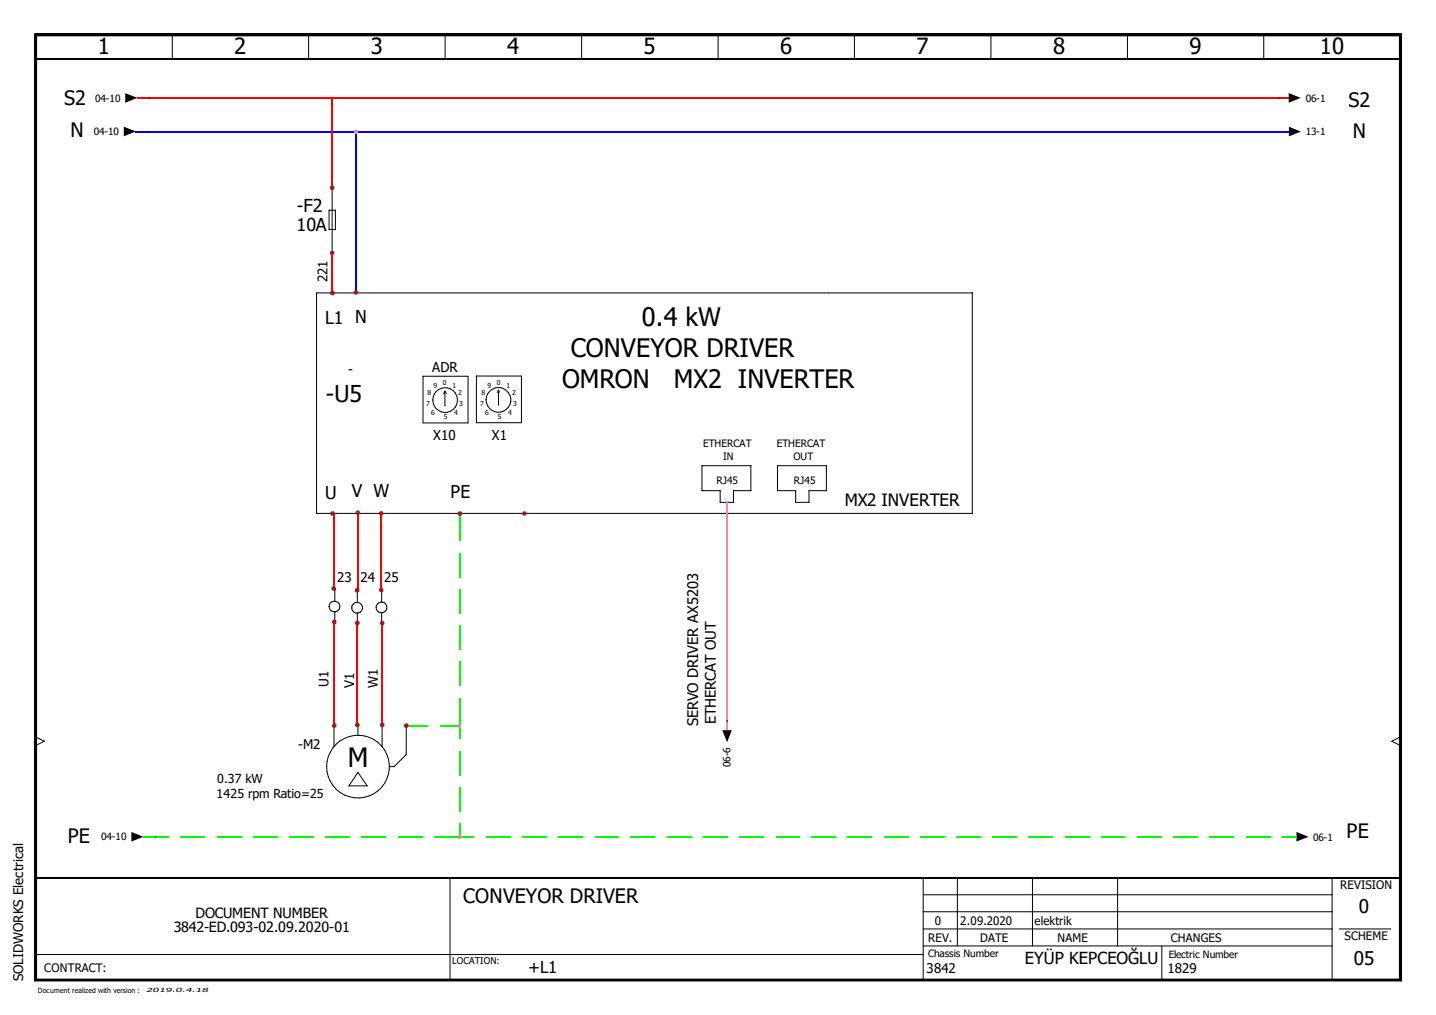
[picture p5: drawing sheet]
<svg xmlns="http://www.w3.org/2000/svg" width="297mm" height="210mm" viewBox="0 0 297 210" stroke-linecap="round" stroke-linejoin="round" font-family="sans-serif">
<path d="M0 0h297v209.9h-297z" fill="none" stroke="#fff" stroke-width=".21"/>
<g fill="none" stroke="#000" stroke-width=".21">
<path d="M7.2 7l.4 .4zM7.2 7h282.6zM7.2 7v195.9zM7.2 7h282.6v195.9h-282.6zM7.6 7.4h281.9zM7.6 7.4v195.1zM7.6 7.4h281.9v195.1h-281.9zM35.7 7.2l-.1 4.9M63.9 7.2l-.1 4.9M92.1 7.2v4.9M120.4 7.2l-.1 4.9M148.6 7.2l-.1 4.9"/>
<path d="M176.8 7.2l-.1 4.9M205 7.2v4.9M233.3 7.2l-.1 4.9M261.4 7.2v4.9M289.5 7.4v195.1zM289.8 7l-.3 .4zM289.8 7v195.9zM30.6 27.2h.1M30.9 20.2h.1M68.7 38.8v13.4M264.6 20.2h.1M264.6 27.2h.1"/>
<path d="M68.1 43.5h1.3v4h-1.3zM68.7 52.2h.1M87.5 77.8h9.3v9.7h-9.3zM98.5 77.8h9.4v9.6h-9.4zM201.1 60.6v45.6M201.2 60.6h-135.7v45.6h135.7M89.5 82.7h.1M92 81.3v2.6M92 80.9l.3 .5M92 80.9h.1M92 80.9l-.2 .5M92 83.9h.1"/>
<path d="M100.5 82.7h.1M103.1 81.1l.1 2.6M103.2 80.7l-.3 .5M103.2 80.7l.1 .4M155.3 96.3v5.2M155.4 96.3h-10.2v5.2h3.8v2.4h2.8M155.4 101.5h-3.7v2.4M164.6 101.5v2.4h2.8M164.6 101.5h-3.8v-5.2h10.2l-.1 5.2h-3.6v2.4M68.1 125.4h.1M69.3 128.6h.1M69.3 121.9h.1"/>
<path d="M69.3 121.9v2.4M69.3 126.5v2.1M72.8 125.7h.1M73.9 128.9h.1M73.9 122.1h.1M73.9 122.1v2.5M74 126.8l-.1 2.1M77.8 125.6h.1M78.9 128.8h.1M78.9 122h.1M78.9 122v2.5M78.9 126.7v2.1"/>
<path d="M7.4 152.4l1.7 .9M9.1 153.3l-1.7 .9M9.1 153.3h.1M67.6 158.5h.1M69.1 150.1v4.3M74 150.1l.1 2M74 159.7l2 2.8h-3.8zM74 159.7h.1M79 150.1l.1 4.3M84 156l-2.4 2.5h-1M84 156h.1M84.1 150.1l-.1 5.9"/>
<path d="M150.4 149h.1M287.9 153.3l1.8 .9M287.9 153.3h.1M289.6 152.4l-1.7 .9M32.2 173.1h.1M266.1 173.1h.1M7.4 197.4h183.6M93.1 181.5v21.2M191 195.6h84.6M191 192.1h84.6M191 188.6h84.6M191 185h84.6"/>
<path d="M191 181.5v21.2M198.1 181.5l-.1 14.1M213.6 181.5v14.1M231.2 181.5v14.1M240.3 195.6l.1 7.1M275.6 181.5l-.1 21.2M277 192.1h10.7M7.2 202.9h282.6zM7.6 202.5l-.4 .4zM7.6 202.5h281.9zM289.5 202.5l.3 .4z"/>
<circle cx="92.1" cy="82.7" r="2.56"/>
<circle cx="103.1" cy="82.7" r="2.56"/>
<circle cx="69.2" cy="125.4" r="1.11"/>
<circle cx="73.9" cy="125.7" r="1.11"/>
<circle cx="78.9" cy="125.6" r="1.12"/>
<circle cx="74.1" cy="158.5" r="6.5"/>
</g>
<path d="M7.2 7.2h282.6M7.2 202.7h282.6" fill="none" stroke="#000" stroke-width=".38"/>
<path d="M7.2 7l.4 .4zM266.6 19.3l2.5 .9-2.5 1.1zM289.8 7l-.3 .4zM25.6 26.2l2.5 1-2.5 1zM25.9 19.3l2.5 .9-2.5 1.1zM266.6 26.2l2.5 1-2.5 1zM149.4 151h2l-1 2.5zM27.2 172l2.5 1.1-2.5 .9zM268.2 172l2.5 1.1-2.5 .9zM7.6 202.5l-.4 .4zM289.5 202.5l.3 .4z" fill="#000"/>
<path d="M7.4 7v195.9M7.4 12.1h282.2M289.6 7v195.9M7.4 181.5h282.2" fill="none" stroke="#000" stroke-width=".34"/>
<path d="M28.1 27.2h238.5M73.6 27.2v33.3" fill="none" stroke="#00f" stroke-width=".25"/>
<path d="M68.7 20.5v18.3M68.7 52.3v8.1M69 106v15.7M74 106v15.9M78.9 106.2v15.8M69.1 129.1v21M73.9 128.8v21.1M79 128.8v21.1" fill="none" stroke="#f00" stroke-width=".25"/>
<g fill="none" stroke="#0f0" stroke-width=".25">
<path d="M95.1 106.2v5.7M95.1 114.4v5M95.1 121.9v5M95.1 129.4v5M95.1 136.9v5M84.4 150.1h4.1M91 150.1h4.1M95.1 144.4v8.4M95.1 155.3v5M29.6 173.1h5.3M37.4 173.1h5M44.9 173.1h5"/>
<path d="M52.4 173.1h5M59.9 173.1h5M67.3 173.1h5M74.8 173.1h5M82.3 173.1h5M89.8 173.1h8.2M95.1 162.8v5M95.1 170.3v2.8M100.5 173.1h5M108 173.1h5M115.5 173.1h5M123 173.1h5"/>
<path d="M130.5 173.1h5M138 173.1h5M145.5 173.1h4.9M152.9 173.1h5M160.4 173.1h5M167.9 173.1h5M175.4 173.1h5M182.9 173.1h5M190.4 173.1h5M197.8 173.1h5M205.3 173.1h5M212.8 173.1h5"/>
<path d="M220.3 173.1h5M227.8 173.1h4.9M235.2 173.1h5M242.7 173.1h5M250.2 173.1h5M257.7 173.1h5M265.2 173.1h3"/>
</g>
<path d="M28.4 20.3h238.2" fill="none" stroke="#f00" stroke-width=".21"/>
<path d="M150.4 103.7v47.3" fill="none" stroke="#ff7fbf" stroke-width=".21"/>
<g fill="#a50000">
<path d="M108.5 106.1l.3-.3 .2 .4z"/>
<path d="M108.5 105.7l.3 .1-.3 .3z"/>
<path d="M108.1 105.8l.4-.1v.4z"/>
<path d="M108.1 105.8l.4 .4h-.5z"/>
<path d="M108 106.2h.5l-.4 .4z"/>
<path d="M108.5 106.2v.5l-.4-.1z"/>
<path d="M108.5 106.2l.3 .4-.3 .1z"/>
<path d="M108.5 106.2h.5l-.2 .4z"/>
<path d="M95.1 106.2l.4-.4 .1 .4z"/>
<path d="M95.1 105.7l.4 .1-.4 .4z"/>
<path d="M94.7 105.8l.4-.1v.4z"/>
<path d="M94.7 105.8l.3 .4h-.4z"/>
<path d="M94.6 106.2h.4l-.3 .4z"/>
<path d="M95 106.2l.1 .5-.4-.1z"/>
<path d="M95.1 106.3l.4 .3-.4 .1z"/>
<path d="M95.1 106.2h.5l-.1 .4z"/>
</g>
<g fill="#ff7fdf">
<path d="M95.1 173l.4-.3 .1 .4z"/>
<path d="M95.1 172.6l.4 .1-.4 .3z"/>
<path d="M94.7 172.7l.4-.1v.4z"/>
<path d="M94.7 172.7l.3 .4h-.4z"/>
<path d="M94.6 173.1h.4l-.3 .3z"/>
<path d="M95 173.1l.1 .5-.4-.2z"/>
<path d="M95.1 173.1l.4 .3-.4 .2z"/>
<path d="M95.1 173.1h.5l-.1 .3z"/>
<path d="M95.1 150l.3-.3 .1 .4z"/>
<path d="M95.1 149.6l.3 .1-.3 .3z"/>
<path d="M94.7 149.7l.4-.1v.4z"/>
<path d="M94.7 149.7l.3 .3-.4 .1z"/>
<path d="M94.6 150.1h.4l-.3 .4z"/>
<path d="M95 150.1l.1 .5-.4-.1z"/>
<path d="M95.1 150.1l.3 .4-.3 .1z"/>
<path d="M95.1 150.1h.4l-.1 .4z"/>
</g>
<g fill="#a50000">
<path d="M84.1 150l.3-.3 .1 .4z"/>
<path d="M84 149.6l.4 .1-.3 .3z"/>
<path d="M83.7 149.7l.3-.1v.4z"/>
<path d="M83.7 149.7l.3 .4h-.5z"/>
<path d="M83.5 150.1h.5l-.3 .3z"/>
<path d="M84 150.1v.5l-.3-.2z"/>
<path d="M84 150.1l.4 .3-.4 .2z"/>
<path d="M84.1 150.1h.4l-.1 .3z"/>
<path d="M79.1 149.9l.3-.3 .1 .3z"/>
<path d="M79 149.4l.4 .2-.3 .3z"/>
<path d="M78.7 149.6l.3-.2v.5z"/>
<path d="M78.7 149.6l.3 .3h-.5z"/>
<path d="M78.5 149.9l.5 .1-.3 .3z"/>
<path d="M78.7 150.3l.3-.3v.4z"/>
<path d="M79 150l.4 .3-.4 .1z"/>
<path d="M79.1 149.9h.4l-.1 .4z"/>
<path d="M79.1 128.8l.3-.3 .1 .3z"/>
<path d="M79 128.4l.4 .1-.3 .3z"/>
<path d="M78.7 128.5l.3-.1v.4z"/>
<path d="M78.7 128.5l.3 .3h-.5z"/>
<path d="M78.5 128.8l.5 .1-.3 .3z"/>
<path d="M79 128.9v.4l-.3-.1z"/>
<path d="M79 128.9l.4 .3-.4 .1z"/>
<path d="M79.1 128.8h.4l-.1 .4z"/>
<path d="M79.2 121.7l.2 .3h-.5z"/>
<path d="M78.9 121.5l.3 .2-.3 .3z"/>
<path d="M78.5 121.7l.4-.2v.5z"/>
<path d="M78.5 121.7l.3 .3h-.4z"/>
<path d="M78.4 122h.4l-.3 .4z"/>
<path d="M78.8 122l.1 .5-.4-.1z"/>
<path d="M78.9 122.1l.3 .3-.3 .1z"/>
<path d="M78.9 122h.5l-.2 .4z"/>
<path d="M78.9 106.1l.3-.3 .2 .4z"/>
<path d="M78.9 105.7l.3 .1-.3 .3z"/>
<path d="M78.5 105.8l.4-.1v.4z"/>
<path d="M78.5 105.8l.3 .4h-.4z"/>
<path d="M78.4 106.2h.4l-.3 .3z"/>
<path d="M78.8 106.2l.1 .5-.4-.2z"/>
<path d="M78.9 106.2l.3 .3-.3 .2z"/>
<path d="M78.9 106.2h.5l-.2 .3z"/>
<path d="M74.3 105.7l.2 .3h-.5z"/>
<path d="M74 105.5l.3 .2-.3 .3z"/>
<path d="M73.7 105.7l.3-.2v.5z"/>
<path d="M73.7 105.7l.3 .3h-.5z"/>
<path d="M73.5 106h.5l-.3 .4z"/>
<path d="M74 106v.5l-.3-.1z"/>
<path d="M74 106.1l.3 .3-.3 .1z"/>
<path d="M74 106h.5l-.2 .4z"/>
<path d="M74.2 149.6l.2 .3h-.4z"/>
<path d="M73.9 149.4l.3 .2-.2 .3z"/>
<path d="M73.6 149.6l.3-.2v.5z"/>
<path d="M73.6 149.6l.3 .3h-.5z"/>
<path d="M73.4 149.9l.5 .1-.3 .3z"/>
<path d="M73.6 150.3l.3-.3v.4z"/>
<path d="M73.9 150l.3 .3-.3 .1z"/>
<path d="M74 149.9h.4l-.2 .4z"/>
<path d="M74 128.8l.2-.3 .2 .3z"/>
<path d="M73.9 128.4l.3 .1-.2 .3z"/>
<path d="M73.6 128.5l.3-.1v.4z"/>
<path d="M73.6 128.5l.3 .3h-.5z"/>
<path d="M73.4 128.8l.5 .1-.3 .3z"/>
<path d="M73.9 128.9v.4l-.3-.1z"/>
<path d="M73.9 128.9l.3 .3-.3 .1z"/>
<path d="M74 128.8h.4l-.2 .4z"/>
<path d="M73.9 122l.3-.2 .2 .3z"/>
<path d="M73.9 121.6l.3 .2-.3 .2z"/>
<path d="M73.5 121.8l.4-.2v.4z"/>
<path d="M73.5 121.8l.3 .3h-.4z"/>
<path d="M73.4 122.1h.4l-.3 .3z"/>
<path d="M73.8 122.1l.1 .5-.4-.2z"/>
<path d="M73.9 122.1l.3 .3-.3 .2z"/>
<path d="M73.9 122.1h.5l-.2 .3z"/>
<path d="M73.6 60.4l.4-.3 .1 .4z"/>
<path d="M73.6 60l.4 .1-.4 .3z"/>
<path d="M73.2 60.1l.4-.1v.4z"/>
<path d="M73.2 60.1l.3 .4h-.4z"/>
<path d="M73.1 60.5h.5l-.4 .3z"/>
<path d="M73.6 60.5v.5l-.4-.2z"/>
<path d="M73.6 60.5l.4 .3-.4 .2z"/>
<path d="M73.7 60.5h.4l-.1 .3z"/>
</g>
<g fill="#ff7fdf">
<path d="M73.6 27.2l.4-.4 .1 .4z"/>
<path d="M73.6 26.7l.4 .1-.4 .4z"/>
<path d="M73.2 26.8l.4-.1v.4z"/>
<path d="M73.2 26.8l.3 .4h-.4z"/>
<path d="M73.1 27.2h.5l-.4 .4z"/>
<path d="M73.6 27.2v.5l-.4-.1z"/>
<path d="M73.6 27.2l.4 .4-.4 .1z"/>
<path d="M73.6 27.2h.5l-.1 .4z"/>
</g>
<g fill="#a50000">
<path d="M69.2 150l.3-.3 .1 .4z"/>
<path d="M69.1 149.6l.4 .1-.3 .3z"/>
<path d="M68.8 149.7l.3-.1v.4z"/>
<path d="M68.8 149.7l.3 .4h-.4z"/>
<path d="M68.7 150.1h.4l-.3 .3z"/>
<path d="M69.1 150.1v.4l-.3-.1z"/>
<path d="M69.1 150.1l.4 .3-.4 .1z"/>
<path d="M69.2 150.1h.4l-.1 .3z"/>
<path d="M69.2 128.6l.3-.3 .1 .3z"/>
<path d="M69.1 128.1l.4 .2-.3 .3z"/>
<path d="M68.8 128.3l.3-.2v.5z"/>
<path d="M68.8 128.3l.3 .3h-.4z"/>
<path d="M68.7 128.6l.4 .1-.3 .3z"/>
<path d="M69.1 128.7v.4l-.3-.1z"/>
<path d="M69.1 128.7l.4 .3-.4 .1z"/>
<path d="M69.2 128.6h.4l-.1 .4z"/>
<path d="M69 121.7l.3-.3 .2 .3z"/>
<path d="M69 121.2l.3 .2-.3 .3z"/>
<path d="M68.7 121.4l.3-.2v.5z"/>
<path d="M68.7 121.4l.3 .3h-.5z"/>
<path d="M68.5 121.7l.5 .1-.3 .2z"/>
<path d="M69 121.8v.4l-.3-.2z"/>
<path d="M69 121.8l.3 .2-.3 .2z"/>
<path d="M69 121.7h.5l-.2 .3z"/>
<path d="M68.8 106.1l.3-.3 .2 .4z"/>
<path d="M68.8 105.7l.3 .1-.3 .3z"/>
<path d="M68.4 105.8l.4-.1v.4z"/>
<path d="M68.4 105.8l.3 .4h-.4z"/>
<path d="M68.3 106.2h.4l-.3 .4z"/>
<path d="M68.7 106.2l.1 .5-.4-.1z"/>
<path d="M68.8 106.2l.3 .4-.3 .1z"/>
<path d="M68.8 106.2h.5l-.2 .4z"/>
<path d="M69.1 60.2l.2 .4h-.5z"/>
<path d="M68.8 60.1l.3 .1-.3 .4z"/>
<path d="M68.4 60.2l.4-.1v.4z"/>
<path d="M68.4 60.2l.3 .4h-.4z"/>
<path d="M68.3 60.6h.4l-.3 .4z"/>
<path d="M68.7 60.6l.1 .5-.4-.1z"/>
<path d="M68.8 60.7l.3 .3-.3 .1z"/>
<path d="M68.8 60.6h.5l-.2 .4z"/>
<path d="M69 51.9l.2 .4h-.5z"/>
<path d="M68.7 51.8l.3 .1-.3 .4z"/>
<path d="M68.4 51.9l.3-.1v.4z"/>
<path d="M68.4 51.9l.3 .4h-.5z"/>
<path d="M68.2 52.3h.5l-.3 .4z"/>
<path d="M68.7 52.3v.5l-.3-.1z"/>
<path d="M68.7 52.4l.3 .3-.3 .1z"/>
<path d="M68.7 52.3h.5l-.2 .4z"/>
<path d="M69 38.5l.2 .3h-.5z"/>
<path d="M68.7 38.4l.3 .1-.3 .3z"/>
<path d="M68.4 38.5l.3-.1v.4z"/>
<path d="M68.4 38.5l.3 .3h-.5z"/>
<path d="M68.2 38.8l.5 .1-.3 .3z"/>
<path d="M68.7 38.9v.4l-.3-.1z"/>
<path d="M68.7 38.9l.3 .3-.3 .1z"/>
<path d="M68.7 38.8h.5l-.2 .4z"/>
</g>
<text font-size="5.5" x="72" y="158.5">M</text>
<g font-size="5.3">
<text x="132.8" y="67.4">0.4 kW</text>
<text x="118.1" y="73.9">CONVEYOR DRIVER</text>
<text x="116.3" y="80.3">OMRON</text>
<text x="139.4" y="80.3">MX2 INVERTER</text>
</g>
<text font-size="4.8" x="67.4" y="83.2">-U5</text>
<g font-size="4.6">
<text x="20.2" y="11.3">1</text>
<text x="48.5" y="11.3">2</text>
<text x="76.7" y="11.3">3</text>
<text x="104.9" y="11.3">4</text>
<text x="133.1" y="11.3">5</text>
<text x="161.4" y="11.3">6</text>
<text x="189.6" y="11.3">7</text>
<text x="217.8" y="11.3">8</text>
<text x="246" y="11.3">9</text>
<text x="273" y="11.3">10</text>
</g>
<g font-size="4.1">
<text x="13.3" y="21.6">S2</text>
<text x="278.9" y="22.1">S2</text>
<text x="14.6" y="28.4">N</text>
<text x="279.8" y="28.4">N</text>
<text x="278.5" y="173.4">PE</text>
<text x="14.1" y="174.4">PE</text>
<text x="95.8" y="186.7">CONVEYOR DRIVER</text>
</g>
<g font-size="3.9">
<text x="281.1" y="188.8">0</text>
<text x="280" y="199.5">05</text>
</g>
<g font-size="3.7">
<text x="61.3" y="47.8">10A</text>
<text x="61.4" y="43.8">-F2</text>
</g>
<g font-size="3.6">
<text x="67.3" y="67">L1 N</text>
<text x="67.3" y="103.2">U</text>
<text x="72.8" y="102.8">V W</text>
<text x="93.2" y="103">PE</text>
</g>
<text font-size="3.5" x="174.7" y="104.6">MX2 INVERTER</text>
<g font-size="3.4">
<text x="109.3" y="201.1">+L1</text>
<text x="212" y="199.4">EYÜP KEPCEOĞLU</text>
</g>
<g font-size="3">
<text x="148.1" y="149.8" transform="rotate(-90 148.1 149.8)">ETHERCAT OUT</text>
<text x="144.4" y="150.2" transform="rotate(-90 144.4 150.2)">SERVO DRIVER AX5203</text>
</g>
<g font-size="2.9">
<text x="40.5" y="189.8">DOCUMENT NUMBER</text>
<text x="35.9" y="192.7">3842-ED.093-02.09.2020-01</text>
</g>
<g font-size="2.8">
<text x="72" y="77.3">-</text>
<text x="89.4" y="77">ADR</text>
<text x="89.6" y="90.9">X10</text>
<text x="101.8" y="91">X1</text>
</g>
<g font-size="2.7">
<text x="67.7" y="58.3" transform="rotate(-90 67.7 58.3)">221</text>
<text x="69.8" y="120.4">23 24 25</text>
<text x="67.9" y="142.1" transform="rotate(-90 67.9 142.1)">U1</text>
<text x="73.3" y="142.3" transform="rotate(-90 73.3 142.3)">V1</text>
<text x="78.1" y="142.2" transform="rotate(-90 78.1 142.2)">W1</text>
<text x="61.7" y="155">-M2</text>
<text x="4.8" y="202.9" transform="rotate(-90 4.8 202.9)">SOLIDWORKS Electrical</text>
<text x="191.7" y="201.1">3842</text>
<text x="241.5" y="201.3">1829</text>
</g>
<g font-size="2.6">
<text x="45" y="161.9">0.37 kW</text>
<text x="44.8" y="165">1425 rpm Ratio=25</text>
</g>
<g font-size="2.4">
<text x="277.2" y="183.9">REVISION</text>
<text x="193.4" y="191.3">0</text>
<text x="198.6" y="191.3">2.09.2020</text>
<text x="214" y="191.3">elektrik</text>
<text x="192" y="194.7">REV.</text>
<text x="202.7" y="194.7">DATE</text>
<text x="218.8" y="194.7">NAME</text>
<text x="242.2" y="194.7">CHANGES</text>
<text x="278.1" y="194.4">SCHEME</text>
<text x="9.1" y="200.9">CONTRACT:</text>
</g>
<g font-size="2.1">
<text x="19.7" y="21">04-10</text>
<text x="270.1" y="21">06-1</text>
<text x="19.4" y="27.9">04-10</text>
<text x="270.1" y="27.9">13-1</text>
<text x="145.5" y="92.5">ETHERCAT</text>
<text x="149.6" y="95.1">IN</text>
<text x="160.7" y="92.5">ETHERCAT</text>
<text x="164.1" y="95.1">OUT</text>
<text x="148.2" y="100.1">RJ45</text>
<text x="164.2" y="100.1">RJ45</text>
<text x="151.1" y="158.6" transform="rotate(-90 151.1 158.6)">06-6</text>
<text x="21" y="173.8">04-10</text>
<text x="271.6" y="173.8">06-1</text>
<text x="192" y="198">Chassis Number</text>
<text x="241.8" y="198.1">Electric Number</text>
</g>
<text font-size="1.9" x="93.5" y="199.3">LOCATION:</text>
<text font-size="1.5" x="7.8" y="205.3">Document realized with version :</text>
<g font-size="1.4">
<text x="88.2" y="83.9">7</text>
<text x="88.4" y="81.6">8</text>
<text x="89.7" y="80.1">9</text>
<text x="91.6" y="79.5">0</text>
<text x="93.6" y="80.1">1</text>
<text x="94.8" y="81.6">2</text>
<text x="95" y="83.9">3</text>
<text x="99.4" y="83.9">7</text>
<text x="99.6" y="81.6">8</text>
<text x="100.8" y="80.1">9</text>
<text x="102.7" y="79.5">0</text>
<text x="104.8" y="80.1">1</text>
<text x="106" y="81.6">2</text>
<text x="106.1" y="83.9">3</text>
<text x="89.2" y="85.8">6</text>
<text x="91.8" y="86.6">5</text>
<text x="93.9" y="85.8">4</text>
<text x="100.4" y="85.8">6</text>
<text x="103" y="86.6">5</text>
<text x="105.1" y="85.8">4</text>
</g>
<text font-size="1.2" x="30.3" y="205.2">2019.0.4.18</text>
</svg>
